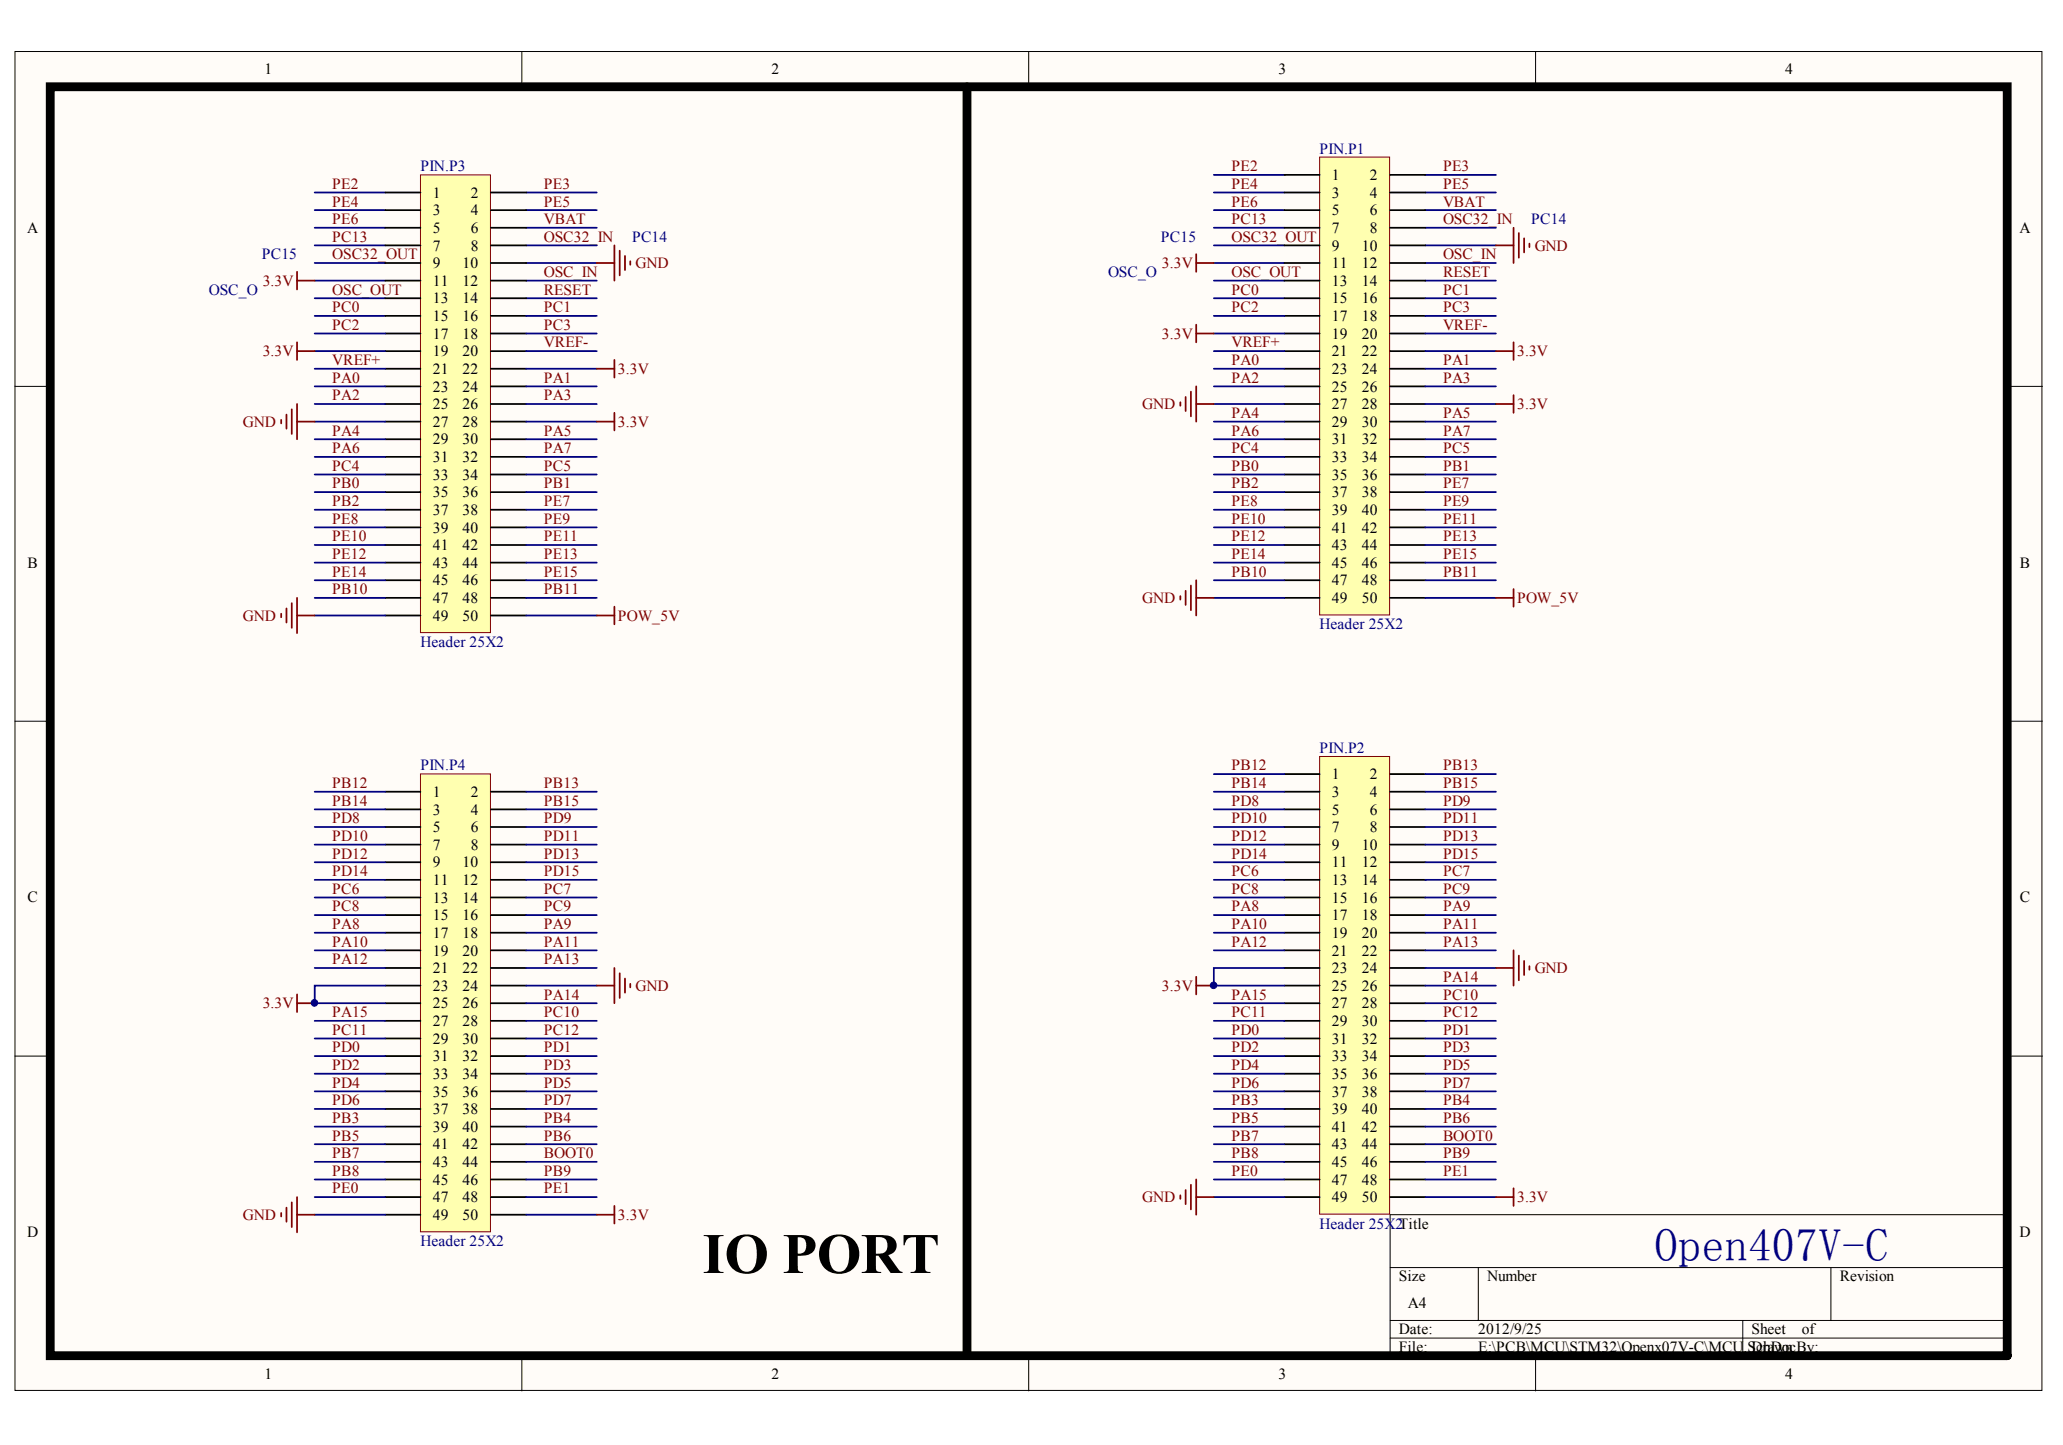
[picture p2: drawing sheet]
<svg xmlns="http://www.w3.org/2000/svg" width="291mm" height="204mm" viewBox="0 0 291 204" stroke-linecap="round" stroke-linejoin="round" font-family="sans-serif">
<g fill="#fffcf8" stroke="#000" stroke-width=".14">
<path d="M2.1 7.3h286v188.9h-286z"/>
<path d="M7.1 12.2h276v179h-276z"/>
</g>
<g fill="none" stroke="#000" stroke-width=".14">
<path d="M73.6 7.3v4.9M145.1 7.3v4.9M216.6 7.3v4.9M2.1 54.5h5M283.2 54.5h4.9M2.1 101.8h5M283.2 101.8h4.9M2.1 149h5M283.2 149h4.9M196.1 178.9h87.1M208.6 178.9v7.4M258.3 178.9v7.4"/>
<path d="M283.2 171.4h-87.1v19.9M73.6 191.3v5M145.1 191.3v5M196.1 186.3h87.1M196.1 188.8h87.1M216.6 191.3v5M245.9 186.3v5"/>
</g>
<path d="M7.1 12.2h276.1v179.1h-276.1zM136.4 12.2v179.1" fill="none" stroke="#000" stroke-width="1.2"/>
<g fill="none" stroke="#000080" stroke-width=".25">
<path d="M171.2 24.7h10M171.2 27.2h10M171.2 29.7h10M171.2 32.1h10M171.2 34.6h10M171.2 37.1h10M171.2 39.6h10M201.1 24.7h9.9M201.1 27.2h9.9M201.1 29.7h9.9M201.1 32.1h9.9M201.1 34.6h9.9"/>
<path d="M201.1 37.1h9.9M201.1 39.6h9.9M171.2 42.1h10"/>
</g>
<path d="M168.8 35.9v2.5M168.8 37.1h2.4M211 34.6h2.5M213.5 32.1v5M214.3 32.9v3.5M215 33.6v2M215.8 34.4v.5" fill="none" stroke="#800000" stroke-width=".25"/>
<path d="M186.2 22.2h9.8v64.6h-9.8z" fill="#ffffb0" stroke="#800000" stroke-width=".14"/>
<g fill="none" stroke="#000" stroke-width=".25">
<path d="M181.2 24.7h5M181.2 27.2h5M181.2 29.7h5M181.2 32.1h5M181.2 34.6h5M181.2 37.1h5M181.2 39.6h5M196.1 24.7h5M196.1 27.2h5M196.1 29.7h5M196.1 32.1h5M196.1 34.6h5"/>
<path d="M196.1 37.1h5M196.1 39.6h5M181.2 42.1h5M181.2 44.6h5M181.2 47.1h5M181.2 49.5h5M181.2 52h5M181.2 54.5h5M181.2 57h5M181.2 59.5h5M196.1 42.1h5M196.1 44.6h5"/>
<path d="M196.1 47.1h5M196.1 49.5h5M196.1 52h5M196.1 54.5h5M196.1 57h5M196.1 59.5h5M181.2 62h5M181.2 64.5h5M181.2 67h5M181.2 69.4h5M181.2 71.9h5M181.2 74.4h5"/>
<path d="M181.2 76.9h5M181.2 79.4h5M196.1 62h5M196.1 64.5h5M196.1 67h5M196.1 69.4h5M196.1 71.9h5M196.1 74.4h5M196.1 76.9h5M196.1 79.4h5M181.2 81.9h5M181.2 84.4h5"/>
<path d="M196.1 81.9h5M196.1 84.4h5"/>
</g>
<g fill="none" stroke="#000080" stroke-width=".25">
<path d="M171.2 44.6h10M171.2 47.1h10M171.2 49.5h10M171.2 52h10M171.2 54.5h10M171.2 57h10M171.2 59.5h10M201.1 42.1h9.9M201.1 44.6h9.9M201.1 47.1h9.9M201.1 49.5h9.9M201.1 52h9.9"/>
<path d="M201.1 54.5h9.9M201.1 57h9.9M201.1 59.5h9.9M171.2 62h10M171.2 64.5h10M171.2 67h10M171.2 69.4h10M171.2 71.9h10M171.2 74.4h10M171.2 76.9h10M171.2 79.4h10M201.1 62h9.9"/>
<path d="M201.1 64.5h9.9M201.1 67h9.9M201.1 69.4h9.9M201.1 71.9h9.9M201.1 74.4h9.9M201.1 76.9h9.9M201.1 79.4h9.9M171.2 81.9h10M171.2 84.4h10M201.1 81.9h9.9M201.1 84.4h9.9"/>
</g>
<path d="M166.5 56.8v.5M167.3 56v2M168 55.3v3.4M168.8 45.8v2.5M168.8 54.5v5M168.8 47.1h2.4M168.8 57h2.4M211 57h2.5M213.5 55.8v2.5" fill="none" stroke="#800000" stroke-width=".25"/>
<path d="M186.2 106.7h9.8v64.6h-9.8z" fill="#ffffb0" stroke="#800000" stroke-width=".14"/>
<g fill="none" stroke="#000" stroke-width=".25">
<path d="M181.2 109.2h5M181.2 111.7h5M181.2 114.2h5M181.2 116.7h5M181.2 119.2h5M196.1 109.2h5M196.1 111.7h5M196.1 114.2h5M196.1 116.7h5M196.1 119.2h5M181.2 121.7h5M181.2 124.2h5"/>
<path d="M181.2 126.6h5M181.2 129.1h5M181.2 131.6h5M181.2 134.1h5M181.2 136.6h5M181.2 139.1h5M196.1 121.7h5M196.1 124.2h5M196.1 126.6h5M196.1 129.1h5M196.1 131.6h5M196.1 134.1h5"/>
<path d="M196.1 136.6h5M196.1 139.1h5M181.2 141.6h5M181.2 144.1h5M181.2 146.5h5M181.2 149h5M181.2 151.5h5M181.2 154h5M181.2 156.5h5M181.2 159h5M196.1 141.6h5M196.1 144.1h5"/>
<path d="M196.1 146.5h5M196.1 149h5M196.1 151.5h5M196.1 154h5M196.1 156.5h5M196.1 159h5M181.2 161.5h5M181.2 163.9h5M181.2 166.4h5M181.2 168.9h5M196.1 161.5h5M196.1 163.9h5"/>
<path d="M196.1 166.4h5M196.1 168.9h5"/>
</g>
<g fill="none" stroke="#000080" stroke-width=".25">
<path d="M44.4 27.2h9.9M44.4 29.7h9.9M44.4 32.1h9.9M44.4 34.6h9.9M44.4 37.1h9.9M44.4 39.6h9.9M74.2 27.2h10M74.2 29.7h10M74.2 32.1h10M74.2 34.6h10M74.2 37.1h10M74.2 39.6h10"/>
<path d="M44.4 42.1h9.9M44.4 44.6h9.9M74.2 42.1h10M171.2 109.2h10M171.2 111.7h10M171.2 114.2h10M171.2 116.7h10M171.2 119.2h10M201.1 109.2h9.9M201.1 111.7h9.9M201.1 114.2h9.9M201.1 116.7h9.9"/>
<path d="M201.1 119.2h9.9M171.2 121.7h10M171.2 124.2h10M171.2 126.6h10M171.2 129.1h10M171.2 131.6h10M171.2 134.1h10M181.2 136.6h-10v2.5h10M201.1 121.7h9.9M201.1 124.2h9.9M201.1 126.6h9.9M201.1 129.1h9.9"/>
<path d="M201.1 131.6h9.9M201.1 136.6h9.9M201.1 134.1h9.9M201.1 139.1h9.9M171.2 141.6h10M171.2 144.1h10M171.2 146.5h10M171.2 151.5h10M171.2 149h10M171.2 154h10M171.2 156.5h10M171.2 159h10"/>
<path d="M201.1 141.6h9.9M201.1 144.1h9.9M201.1 146.5h9.9M201.1 151.5h9.9M201.1 149h9.9M201.1 154h9.9M201.1 156.5h9.9M201.1 159h9.9M171.2 161.5h10M171.2 166.4h10M171.2 163.9h10M171.2 168.9h10"/>
<path d="M201.1 161.5h9.9M201.1 166.4h9.9M201.1 163.9h9.9M201.1 168.9h9.9"/>
</g>
<g fill="none" stroke="#800000" stroke-width=".25">
<path d="M41.9 38.4v2.4M41.9 39.6h2.5M84.2 37.1h2.5M86.7 34.6v5M87.4 35.4v3.5M88.2 36.1v2M88.9 36.9v.5M211 49.5h2.5M213.5 48.3v2.5M166.5 84.1v.5M167.3 83.4v2M168 82.6v3.5"/>
<path d="M168.8 81.9v5M168.8 84.4h2.4M211 84.4h2.5M213.5 83.1v2.5M168.8 137.8v2.5M168.8 139.1h2.4M211 136.6h2.5M213.5 134.1v5M214.3 134.9v3.4M215 135.6v2M215.8 136.3v.5M166.5 168.7v.5"/>
<path d="M167.3 167.9v2M168 167.2v3.5M168.8 166.4v5M168.8 168.9h2.4M211 168.9h2.5M213.5 167.7v2.5"/>
</g>
<path d="M59.3 24.7h9.9v64.6h-9.9z" fill="#ffffb0" stroke="#800000" stroke-width=".14"/>
<g fill="none" stroke="#000" stroke-width=".25">
<path d="M54.3 27.2h5M54.3 29.7h5M54.3 32.1h5M54.3 34.6h5M54.3 37.1h5M54.3 39.6h5M69.3 27.2h4.9M69.3 29.7h4.9M69.3 32.1h4.9M69.3 34.6h4.9M69.3 37.1h4.9M69.3 39.6h4.9"/>
<path d="M54.3 42.1h5M54.3 44.6h5M54.3 47.1h5M54.3 49.5h5M54.3 52h5M54.3 54.5h5M54.3 57h5M54.3 59.5h5M69.3 42.1h4.9M69.3 44.6h4.9M69.3 47.1h4.9M69.3 49.5h4.9"/>
<path d="M69.3 52h4.9M69.3 54.5h4.9M69.3 57h4.9M69.3 59.5h4.9M54.3 62h5M54.3 64.5h5M54.3 67h5M54.3 69.4h5M54.3 71.9h5M54.3 74.4h5M54.3 76.9h5M54.3 79.4h5"/>
<path d="M69.3 62h4.9M69.3 64.5h4.9M69.3 67h4.9M69.3 69.4h4.9M69.3 71.9h4.9M69.3 74.4h4.9M69.3 76.9h4.9M69.3 79.4h4.9M54.3 81.9h5M54.3 84.4h5M54.3 86.9h5M69.3 81.9h4.9"/>
<path d="M69.3 84.4h4.9M69.3 86.9h4.9"/>
</g>
<g fill="none" stroke="#000080" stroke-width=".25">
<path d="M44.4 47.1h9.9M44.4 49.5h9.9M44.4 52h9.9M44.4 54.5h9.9M44.4 57h9.9M44.4 59.5h9.9M74.2 44.6h10M74.2 47.1h10M74.2 49.5h10M74.2 52h10M74.2 54.5h10M74.2 57h10"/>
<path d="M74.2 59.5h10M44.4 62h9.9M44.4 64.5h9.9M44.4 67h9.9M44.4 69.4h9.9M44.4 71.9h9.9M44.4 74.4h9.9M44.4 76.9h9.9M44.4 79.4h9.9M74.2 62h10M74.2 64.5h10M74.2 67h10"/>
<path d="M74.2 69.4h10M74.2 71.9h10M74.2 74.4h10M74.2 76.9h10M74.2 79.4h10M44.4 81.9h9.9M44.4 84.4h9.9M44.4 86.9h9.9M74.2 81.9h10M74.2 84.4h10M74.2 86.9h10"/>
</g>
<path d="M39.7 59.2v.5M40.4 58.5v2M41.2 57.8v3.4M41.9 48.3v2.5M41.9 57v5M41.9 49.5h2.5M41.9 59.5h2.5M84.2 59.5h2.5M86.7 58.3v2.4" fill="none" stroke="#800000" stroke-width=".25"/>
<path d="M59.3 109.2h9.9v64.6h-9.9z" fill="#ffffb0" stroke="#800000" stroke-width=".14"/>
<g fill="none" stroke="#000" stroke-width=".25">
<path d="M54.3 111.7h5M54.3 114.2h5M54.3 116.7h5M54.3 119.2h5M69.3 111.7h4.9M69.3 114.2h4.9M69.3 116.7h4.9M69.3 119.2h4.9M54.3 121.7h5M54.3 124.2h5M54.3 126.6h5M54.3 129.1h5"/>
<path d="M54.3 131.6h5M54.3 134.1h5M54.3 136.6h5M54.3 139.1h5M69.3 121.7h4.9M69.3 124.2h4.9M69.3 126.6h4.9M69.3 129.1h4.9M69.3 131.6h4.9M69.3 134.1h4.9M69.3 136.6h4.9M69.3 139.1h4.9"/>
<path d="M54.3 141.6h5M54.3 144.1h5M54.3 146.5h5M54.3 149h5M54.3 151.5h5M54.3 154h5M54.3 156.5h5M54.3 159h5M69.3 141.6h4.9M69.3 144.1h4.9M69.3 146.5h4.9M69.3 149h4.9"/>
<path d="M69.3 151.5h4.9M69.3 154h4.9M69.3 156.5h4.9M69.3 159h4.9M54.3 161.5h5M54.3 163.9h5M54.3 166.4h5M54.3 168.9h5M54.3 171.4h5M69.3 161.5h4.9M69.3 163.9h4.9M69.3 166.4h4.9"/>
<path d="M69.3 168.9h4.9M69.3 171.4h4.9"/>
</g>
<g fill="none" stroke="#000080" stroke-width=".25">
<path d="M44.4 111.7h9.9M44.4 114.2h9.9M44.4 116.7h9.9M44.4 119.2h9.9M74.2 111.7h10M74.2 114.2h10M74.2 116.7h10M74.2 119.2h10M44.4 124.2h9.9M44.4 121.7h9.9M44.4 126.6h9.9M44.4 129.1h9.9"/>
<path d="M44.4 131.6h9.9M44.4 134.1h9.9M44.4 136.6h9.9M54.3 139.1h-9.9v2.5h9.9M74.2 124.2h10M74.2 121.7h10M74.2 126.6h10M74.2 129.1h10M74.2 131.6h10M74.2 134.1h10M74.2 139.1h10M74.2 136.6h10"/>
<path d="M44.4 144.1h9.9M44.4 146.5h9.9M44.4 149h9.9M44.4 154h9.9M44.4 151.5h9.9M44.4 156.5h9.9M44.4 159h9.9M74.2 141.6h10M74.2 144.1h10M74.2 146.5h10M74.2 149h10M74.2 154h10"/>
<path d="M74.2 151.5h10M74.2 156.5h10M74.2 159h10M44.4 161.5h9.9M44.4 163.9h9.9M44.4 168.9h9.9M44.4 166.4h9.9M44.4 171.4h9.9M74.2 161.5h10M74.2 163.9h10M74.2 168.9h10M74.2 166.4h10"/>
<path d="M74.2 171.4h10"/>
</g>
<g fill="none" stroke="#800000" stroke-width=".25">
<path d="M84.2 52h2.5M86.7 50.8v2.5M39.7 86.6v.5M40.4 85.9v1.9M41.2 85.1v3.5M41.9 84.4v4.9M41.9 86.9h2.5M84.2 86.9h2.5M86.7 85.6v2.5M84.2 139.1h2.5M86.7 136.6v5M87.4 137.3v3.5"/>
<path d="M88.2 138.1v2M88.9 138.8v.5M41.9 140.3v2.5M41.9 141.6h2.5M39.7 171.2v.5M40.4 170.4v2M41.2 169.7v3.5M41.9 168.9v5M41.9 171.4h2.5M84.2 171.4h2.5M86.7 170.2v2.5"/>
</g>
<g fill="#000080" stroke="#000080" stroke-width=".14">
<circle cx="44.4" cy="141.5" r=".47"/>
<circle cx="171.2" cy="139" r=".46"/>
</g>
<text font-size="8.1" x="99.1" y="179.6">IO PORT</text>
<text font-size="6.5" fill="#000080" x="233.4" y="178">Open407V-C</text>
<g font-size="2.2">
<text x="37.3" y="10.5">1</text>
<text x="108.8" y="10.5">2</text>
<text x="180.3" y="10.5">3</text>
<text x="251.9" y="10.5">4</text>
<text x="61.1" y="27.9">1</text>
<text x="66.4" y="27.9">2</text>
<text x="187.9" y="25.4">1</text>
<text x="187.9" y="27.9">3</text>
<text x="193.3" y="25.4">2</text>
<text x="193.3" y="27.9">4</text>
<text x="3.8" y="32.8">A</text>
<text x="61.1" y="30.4">3</text>
<text x="61.1" y="32.9">5</text>
<text x="61.1" y="35.4">7</text>
<text x="66.4" y="30.4">4</text>
<text x="66.4" y="32.9">6</text>
<text x="66.4" y="35.4">8</text>
<text x="187.9" y="30.4">5</text>
<text x="187.9" y="32.9">7</text>
<text x="187.9" y="35.4">9</text>
<text x="192.1" y="35.4">10</text>
<text x="193.3" y="30.4">6</text>
<text x="193.3" y="32.9">8</text>
<text x="284.9" y="32.8">A</text>
<text x="61.1" y="37.8">9</text>
<text x="61.1" y="40.3">11</text>
<text x="65.3" y="37.8">10</text>
<text x="65.3" y="40.3">12</text>
<text x="187.9" y="37.8">11</text>
<text x="187.9" y="40.3">13</text>
<text x="192.1" y="37.8">12</text>
<text x="192.1" y="40.3">14</text>
<text x="61.1" y="42.8">13</text>
<text x="61.1" y="45.3">15</text>
<text x="61.1" y="47.8">17</text>
<text x="65.3" y="42.8">14</text>
<text x="65.3" y="45.3">16</text>
<text x="65.3" y="47.8">18</text>
<text x="187.9" y="42.8">15</text>
<text x="187.9" y="45.3">17</text>
<text x="187.9" y="47.8">19</text>
<text x="192.1" y="42.8">16</text>
<text x="192.1" y="45.3">18</text>
<text x="192.1" y="47.8">20</text>
<text x="61.1" y="50.3">19</text>
<text x="61.1" y="52.8">21</text>
<text x="65.3" y="50.3">20</text>
<text x="65.3" y="52.8">22</text>
<text x="187.9" y="50.3">21</text>
<text x="187.9" y="52.8">23</text>
<text x="192.1" y="50.3">22</text>
<text x="192.1" y="52.8">24</text>
<text x="61.1" y="55.3">23</text>
<text x="61.1" y="57.7">25</text>
<text x="65.3" y="55.3">24</text>
<text x="65.3" y="57.7">26</text>
<text x="187.9" y="55.3">25</text>
<text x="187.9" y="57.7">27</text>
<text x="192.1" y="55.3">26</text>
<text x="192.1" y="57.7">28</text>
<text x="61.1" y="60.2">27</text>
<text x="61.1" y="62.7">29</text>
<text x="61.1" y="65.2">31</text>
<text x="65.3" y="60.2">28</text>
<text x="65.3" y="62.7">30</text>
<text x="65.3" y="65.2">32</text>
<text x="187.9" y="60.2">29</text>
<text x="187.9" y="62.7">31</text>
<text x="187.9" y="65.2">33</text>
<text x="192.1" y="60.2">30</text>
<text x="192.1" y="62.7">32</text>
<text x="192.1" y="65.2">34</text>
<text x="61.1" y="67.7">33</text>
<text x="61.1" y="70.2">35</text>
<text x="65.3" y="67.7">34</text>
<text x="65.3" y="70.2">36</text>
<text x="187.9" y="67.7">35</text>
<text x="187.9" y="70.2">37</text>
<text x="192.1" y="67.7">36</text>
<text x="192.1" y="70.2">38</text>
<text x="61.1" y="72.7">37</text>
<text x="61.1" y="75.1">39</text>
<text x="61.1" y="77.6">41</text>
<text x="65.3" y="72.7">38</text>
<text x="65.3" y="75.1">40</text>
<text x="65.3" y="77.6">42</text>
<text x="187.9" y="72.7">39</text>
<text x="187.9" y="75.1">41</text>
<text x="187.9" y="77.6">43</text>
<text x="192.1" y="72.7">40</text>
<text x="192.1" y="75.1">42</text>
<text x="192.1" y="77.6">44</text>
<text x="3.9" y="80.1">B</text>
<text x="61.1" y="80.1">43</text>
<text x="61.1" y="82.6">45</text>
<text x="65.3" y="80.1">44</text>
<text x="65.3" y="82.6">46</text>
<text x="187.9" y="80.1">45</text>
<text x="187.9" y="82.6">47</text>
<text x="192.1" y="80.1">46</text>
<text x="192.1" y="82.6">48</text>
<text x="284.9" y="80.1">B</text>
<text x="61.1" y="85.1">47</text>
<text x="61.1" y="87.6">49</text>
<text x="65.3" y="85.1">48</text>
<text x="65.3" y="87.6">50</text>
<text x="187.9" y="85.1">49</text>
<text x="192.1" y="85.1">50</text>
<text x="61.1" y="112.5">1</text>
<text x="66.4" y="112.5">2</text>
<text x="187.9" y="110">1</text>
<text x="187.9" y="112.5">3</text>
<text x="193.3" y="110">2</text>
<text x="193.3" y="112.5">4</text>
<text x="61.1" y="114.9">3</text>
<text x="61.1" y="117.4">5</text>
<text x="61.1" y="119.9">7</text>
<text x="66.4" y="114.9">4</text>
<text x="66.4" y="117.4">6</text>
<text x="66.4" y="119.9">8</text>
<text x="187.9" y="114.9">5</text>
<text x="187.9" y="117.4">7</text>
<text x="187.9" y="119.9">9</text>
<text x="192.1" y="119.9">10</text>
<text x="193.3" y="114.9">6</text>
<text x="193.3" y="117.4">8</text>
<text x="61.1" y="122.4">9</text>
<text x="61.1" y="124.9">11</text>
<text x="65.3" y="122.4">10</text>
<text x="65.3" y="124.9">12</text>
<text x="187.9" y="122.4">11</text>
<text x="187.9" y="124.9">13</text>
<text x="192.1" y="122.4">12</text>
<text x="192.1" y="124.9">14</text>
<text x="3.9" y="127.4">C</text>
<text x="61.1" y="127.4">13</text>
<text x="61.1" y="129.9">15</text>
<text x="65.3" y="127.4">14</text>
<text x="65.3" y="129.9">16</text>
<text x="187.9" y="127.4">15</text>
<text x="187.9" y="129.9">17</text>
<text x="192.1" y="127.4">16</text>
<text x="192.1" y="129.9">18</text>
<text x="284.9" y="127.4">C</text>
<text x="61.1" y="132.3">17</text>
<text x="61.1" y="134.8">19</text>
<text x="61.1" y="137.3">21</text>
<text x="65.3" y="132.3">18</text>
<text x="65.3" y="134.8">20</text>
<text x="65.3" y="137.3">22</text>
<text x="187.9" y="132.3">19</text>
<text x="187.9" y="134.8">21</text>
<text x="187.9" y="137.3">23</text>
<text x="192.1" y="132.3">20</text>
<text x="192.1" y="134.8">22</text>
<text x="192.1" y="137.3">24</text>
<text x="61.1" y="139.8">23</text>
<text x="61.1" y="142.3">25</text>
<text x="65.3" y="139.8">24</text>
<text x="65.3" y="142.3">26</text>
<text x="187.9" y="139.8">25</text>
<text x="187.9" y="142.3">27</text>
<text x="192.1" y="139.8">26</text>
<text x="192.1" y="142.3">28</text>
<text x="61.1" y="144.8">27</text>
<text x="61.1" y="147.3">29</text>
<text x="61.1" y="149.8">31</text>
<text x="65.3" y="144.8">28</text>
<text x="65.3" y="147.3">30</text>
<text x="65.3" y="149.8">32</text>
<text x="187.9" y="144.8">29</text>
<text x="187.9" y="147.3">31</text>
<text x="187.9" y="149.8">33</text>
<text x="192.1" y="144.8">30</text>
<text x="192.1" y="147.3">32</text>
<text x="192.1" y="149.8">34</text>
<text x="61.1" y="152.2">33</text>
<text x="61.1" y="154.7">35</text>
<text x="65.3" y="152.2">34</text>
<text x="65.3" y="154.7">36</text>
<text x="187.9" y="152.2">35</text>
<text x="187.9" y="154.7">37</text>
<text x="192.1" y="152.2">36</text>
<text x="192.1" y="154.7">38</text>
<text x="61.1" y="157.2">37</text>
<text x="61.1" y="159.7">39</text>
<text x="65.3" y="157.2">38</text>
<text x="65.3" y="159.7">40</text>
<text x="187.9" y="157.2">39</text>
<text x="187.9" y="159.7">41</text>
<text x="192.1" y="157.2">40</text>
<text x="192.1" y="159.7">42</text>
<text x="61.1" y="162.2">41</text>
<text x="61.1" y="164.7">43</text>
<text x="61.1" y="167.2">45</text>
<text x="65.3" y="162.2">42</text>
<text x="65.3" y="164.7">44</text>
<text x="65.3" y="167.2">46</text>
<text x="187.9" y="162.2">43</text>
<text x="187.9" y="164.7">45</text>
<text x="187.9" y="167.2">47</text>
<text x="192.1" y="162.2">44</text>
<text x="192.1" y="164.7">46</text>
<text x="192.1" y="167.2">48</text>
<text x="61.1" y="169.7">47</text>
<text x="61.1" y="172.1">49</text>
<text x="65.3" y="169.7">48</text>
<text x="65.3" y="172.1">50</text>
<text x="187.9" y="169.7">49</text>
<text x="192.1" y="169.7">50</text>
<text x="3.8" y="174.6">D</text>
<text x="284.9" y="174.6">D</text>
<text x="197.4" y="180.8">Size</text>
<text x="198.6" y="184.6">A4</text>
<text x="209.8" y="180.8">Number</text>
<text x="259.5" y="180.8">Revision</text>
<text x="197.4" y="188.3">Date:</text>
<text x="197.4" y="190.8">File:</text>
<text x="208.6" y="188.3">2012/9/25</text>
<text x="208.6" y="190.8">E:\PCB\MCU\STM32\Openx07V-C\MCU.SDcrawn</text>
<text x="247.1" y="188.3">Sheet</text>
<text x="248.7" y="190.8">hDocBy:</text>
<text x="254.2" y="188.3">of</text>
<text x="37.3" y="194.5">1</text>
<text x="108.8" y="194.5">2</text>
<text x="180.3" y="194.5">3</text>
<text x="251.9" y="194.5">4</text>
</g>
<g font-size="2.2" fill="#000080">
<text x="186.2" y="21.7">PIN.P1</text>
<text x="59.3" y="24.2">PIN.P3</text>
<text x="89.2" y="34.1">PC14</text>
<text x="163.8" y="34.1">PC15</text>
<text x="216" y="31.6">PC14</text>
<text x="29.5" y="41.6">OSC_O</text>
<text x="36.9" y="36.6">PC15</text>
<text x="156.3" y="39.1">OSC_O</text>
<text x="186.2" y="88.8">Header 25X2</text>
<text x="59.3" y="91.3">Header 25X2</text>
<text x="186.2" y="106.2">PIN.P2</text>
<text x="59.3" y="108.7">PIN.P4</text>
<text x="186.2" y="173.4">Header 25X2Title</text>
<text x="59.3" y="175.9">Header 25X2</text>
</g>
<g font-size="2.2" fill="#800000">
<text x="46.9" y="26.7">PE2</text>
<text x="46.9" y="29.1">PE4</text>
<text x="76.7" y="26.7">PE3</text>
<text x="76.7" y="29.1">PE5</text>
<text x="173.7" y="24.2">PE2</text>
<text x="173.7" y="26.7">PE4</text>
<text x="173.7" y="29.1">PE6</text>
<text x="203.6" y="24.2">PE3</text>
<text x="203.6" y="26.7">PE5</text>
<text x="203.6" y="29.1">VBAT</text>
<text x="46.9" y="31.6">PE6</text>
<text x="46.9" y="34.1">PC13</text>
<text x="76.7" y="34.1">OSC32_IN</text>
<text x="76.7" y="31.6">VBAT</text>
<text x="173.7" y="31.6">PC13</text>
<text x="173.7" y="34.1">OSC32_OUT</text>
<text x="203.6" y="31.6">OSC32_IN</text>
<text x="216.5" y="35.4">GND</text>
<text x="37.1" y="40.3">3.3V</text>
<text x="46.9" y="36.6">OSC32_OUT</text>
<text x="46.9" y="41.6">OSC_OUT</text>
<text x="76.7" y="39.1">OSC_IN</text>
<text x="76.7" y="41.6">RESET</text>
<text x="89.7" y="37.8">GND</text>
<text x="163.9" y="37.8">3.3V</text>
<text x="173.7" y="39.1">OSC_OUT</text>
<text x="173.7" y="41.6">PC0</text>
<text x="203.6" y="36.6">OSC_IN</text>
<text x="203.6" y="39.1">RESET</text>
<text x="203.6" y="41.6">PC1</text>
<text x="46.9" y="44.1">PC0</text>
<text x="46.9" y="46.5">PC2</text>
<text x="76.7" y="44.1">PC1</text>
<text x="76.7" y="46.5">PC3</text>
<text x="163.9" y="47.8">3.3V</text>
<text x="173.7" y="44.1">PC2</text>
<text x="203.6" y="44.1">PC3</text>
<text x="203.6" y="46.5">VREF-</text>
<text x="37.1" y="50.3">3.3V</text>
<text x="46.9" y="51.5">VREF+</text>
<text x="76.7" y="49">VREF-</text>
<text x="87.2" y="52.8">3.3V</text>
<text x="173.7" y="49">VREF+</text>
<text x="173.7" y="51.5">PA0</text>
<text x="203.6" y="51.5">PA1</text>
<text x="214" y="50.3">3.3V</text>
<text x="46.9" y="54">PA0</text>
<text x="46.9" y="56.5">PA2</text>
<text x="76.7" y="54">PA1</text>
<text x="76.7" y="56.5">PA3</text>
<text x="161.1" y="57.7">GND</text>
<text x="173.7" y="54">PA2</text>
<text x="173.7" y="59">PA4</text>
<text x="203.6" y="54">PA3</text>
<text x="203.6" y="59">PA5</text>
<text x="214" y="57.7">3.3V</text>
<text x="34.3" y="60.2">GND</text>
<text x="46.9" y="61.5">PA4</text>
<text x="46.9" y="64">PA6</text>
<text x="76.7" y="61.5">PA5</text>
<text x="76.7" y="64">PA7</text>
<text x="87.2" y="60.2">3.3V</text>
<text x="173.7" y="61.5">PA6</text>
<text x="173.7" y="64">PC4</text>
<text x="203.6" y="61.5">PA7</text>
<text x="203.6" y="64">PC5</text>
<text x="46.9" y="66.4">PC4</text>
<text x="46.9" y="68.9">PB0</text>
<text x="46.9" y="71.4">PB2</text>
<text x="76.7" y="66.4">PC5</text>
<text x="76.7" y="68.9">PB1</text>
<text x="76.7" y="71.4">PE7</text>
<text x="173.7" y="66.4">PB0</text>
<text x="173.7" y="68.9">PB2</text>
<text x="173.7" y="71.4">PE8</text>
<text x="203.6" y="66.4">PB1</text>
<text x="203.6" y="68.9">PE7</text>
<text x="203.6" y="71.4">PE9</text>
<text x="46.9" y="73.9">PE8</text>
<text x="46.9" y="76.4">PE10</text>
<text x="76.7" y="73.9">PE9</text>
<text x="76.7" y="76.4">PE11</text>
<text x="173.7" y="73.9">PE10</text>
<text x="173.7" y="76.4">PE12</text>
<text x="203.6" y="73.9">PE11</text>
<text x="203.6" y="76.4">PE13</text>
<text x="46.9" y="78.9">PE12</text>
<text x="46.9" y="81.4">PE14</text>
<text x="46.9" y="83.9">PB10</text>
<text x="76.7" y="78.9">PE13</text>
<text x="76.7" y="81.4">PE15</text>
<text x="76.7" y="83.9">PB11</text>
<text x="173.7" y="78.9">PE14</text>
<text x="173.7" y="81.4">PB10</text>
<text x="203.6" y="78.9">PE15</text>
<text x="203.6" y="81.4">PB11</text>
<text x="34.3" y="87.6">GND</text>
<text x="87.2" y="87.6">POW_5V</text>
<text x="161.1" y="85.1">GND</text>
<text x="214" y="85.1">POW_5V</text>
<text x="46.9" y="111.2">PB12</text>
<text x="46.9" y="113.7">PB14</text>
<text x="76.7" y="111.2">PB13</text>
<text x="76.7" y="113.7">PB15</text>
<text x="173.7" y="108.7">PB12</text>
<text x="173.7" y="111.2">PB14</text>
<text x="173.7" y="113.7">PD8</text>
<text x="203.6" y="108.7">PB13</text>
<text x="203.6" y="111.2">PB15</text>
<text x="203.6" y="113.7">PD9</text>
<text x="46.9" y="116.2">PD8</text>
<text x="46.9" y="118.7">PD10</text>
<text x="76.7" y="116.2">PD9</text>
<text x="76.7" y="118.7">PD11</text>
<text x="173.7" y="116.2">PD10</text>
<text x="173.7" y="118.7">PD12</text>
<text x="203.6" y="116.2">PD11</text>
<text x="203.6" y="118.7">PD13</text>
<text x="46.9" y="121.2">PD12</text>
<text x="46.9" y="123.6">PD14</text>
<text x="76.7" y="121.2">PD13</text>
<text x="76.7" y="123.6">PD15</text>
<text x="173.7" y="121.2">PD14</text>
<text x="173.7" y="123.6">PC6</text>
<text x="203.6" y="121.2">PD15</text>
<text x="203.6" y="123.6">PC7</text>
<text x="46.9" y="126.1">PC6</text>
<text x="46.9" y="128.6">PC8</text>
<text x="46.9" y="131.1">PA8</text>
<text x="76.7" y="126.1">PC7</text>
<text x="76.7" y="128.6">PC9</text>
<text x="76.7" y="131.1">PA9</text>
<text x="173.7" y="126.1">PC8</text>
<text x="173.7" y="128.6">PA8</text>
<text x="173.7" y="131.1">PA10</text>
<text x="203.6" y="126.1">PC9</text>
<text x="203.6" y="128.6">PA9</text>
<text x="203.6" y="131.1">PA11</text>
<text x="46.9" y="133.6">PA10</text>
<text x="46.9" y="136.1">PA12</text>
<text x="76.7" y="133.6">PA11</text>
<text x="76.7" y="136.1">PA13</text>
<text x="173.7" y="133.6">PA12</text>
<text x="203.6" y="133.6">PA13</text>
<text x="216.5" y="137.3">GND</text>
<text x="37.1" y="142.3">3.3V</text>
<text x="46.9" y="143.5">PA15</text>
<text x="76.7" y="141.1">PA14</text>
<text x="76.7" y="143.5">PC10</text>
<text x="89.7" y="139.8">GND</text>
<text x="163.9" y="139.8">3.3V</text>
<text x="173.7" y="141.1">PA15</text>
<text x="173.7" y="143.5">PC11</text>
<text x="203.6" y="138.6">PA14</text>
<text x="203.6" y="141.1">PC10</text>
<text x="203.6" y="143.5">PC12</text>
<text x="46.9" y="146">PC11</text>
<text x="46.9" y="148.5">PD0</text>
<text x="76.7" y="146">PC12</text>
<text x="76.7" y="148.5">PD1</text>
<text x="173.7" y="146">PD0</text>
<text x="173.7" y="148.5">PD2</text>
<text x="203.6" y="146">PD1</text>
<text x="203.6" y="148.5">PD3</text>
<text x="46.9" y="151">PD2</text>
<text x="46.9" y="153.5">PD4</text>
<text x="46.9" y="156">PD6</text>
<text x="76.7" y="151">PD3</text>
<text x="76.7" y="153.5">PD5</text>
<text x="76.7" y="156">PD7</text>
<text x="173.7" y="151">PD4</text>
<text x="173.7" y="153.5">PD6</text>
<text x="173.7" y="156">PB3</text>
<text x="203.6" y="151">PD5</text>
<text x="203.6" y="153.5">PD7</text>
<text x="203.6" y="156">PB4</text>
<text x="46.9" y="158.5">PB3</text>
<text x="46.9" y="160.9">PB5</text>
<text x="76.7" y="158.5">PB4</text>
<text x="76.7" y="160.9">PB6</text>
<text x="173.7" y="158.5">PB5</text>
<text x="173.7" y="160.9">PB7</text>
<text x="203.6" y="158.5">PB6</text>
<text x="203.6" y="160.9">BOOT0</text>
<text x="46.9" y="163.4">PB7</text>
<text x="46.9" y="165.9">PB8</text>
<text x="76.7" y="163.4">BOOT0</text>
<text x="76.7" y="165.9">PB9</text>
<text x="173.7" y="163.4">PB8</text>
<text x="173.7" y="165.9">PE0</text>
<text x="203.6" y="163.4">PB9</text>
<text x="203.6" y="165.9">PE1</text>
<text x="34.3" y="172.1">GND</text>
<text x="46.9" y="168.4">PE0</text>
<text x="76.7" y="168.4">PE1</text>
<text x="87.2" y="172.1">3.3V</text>
<text x="161.1" y="169.7">GND</text>
<text x="214" y="169.7">3.3V</text>
</g>
</svg>
